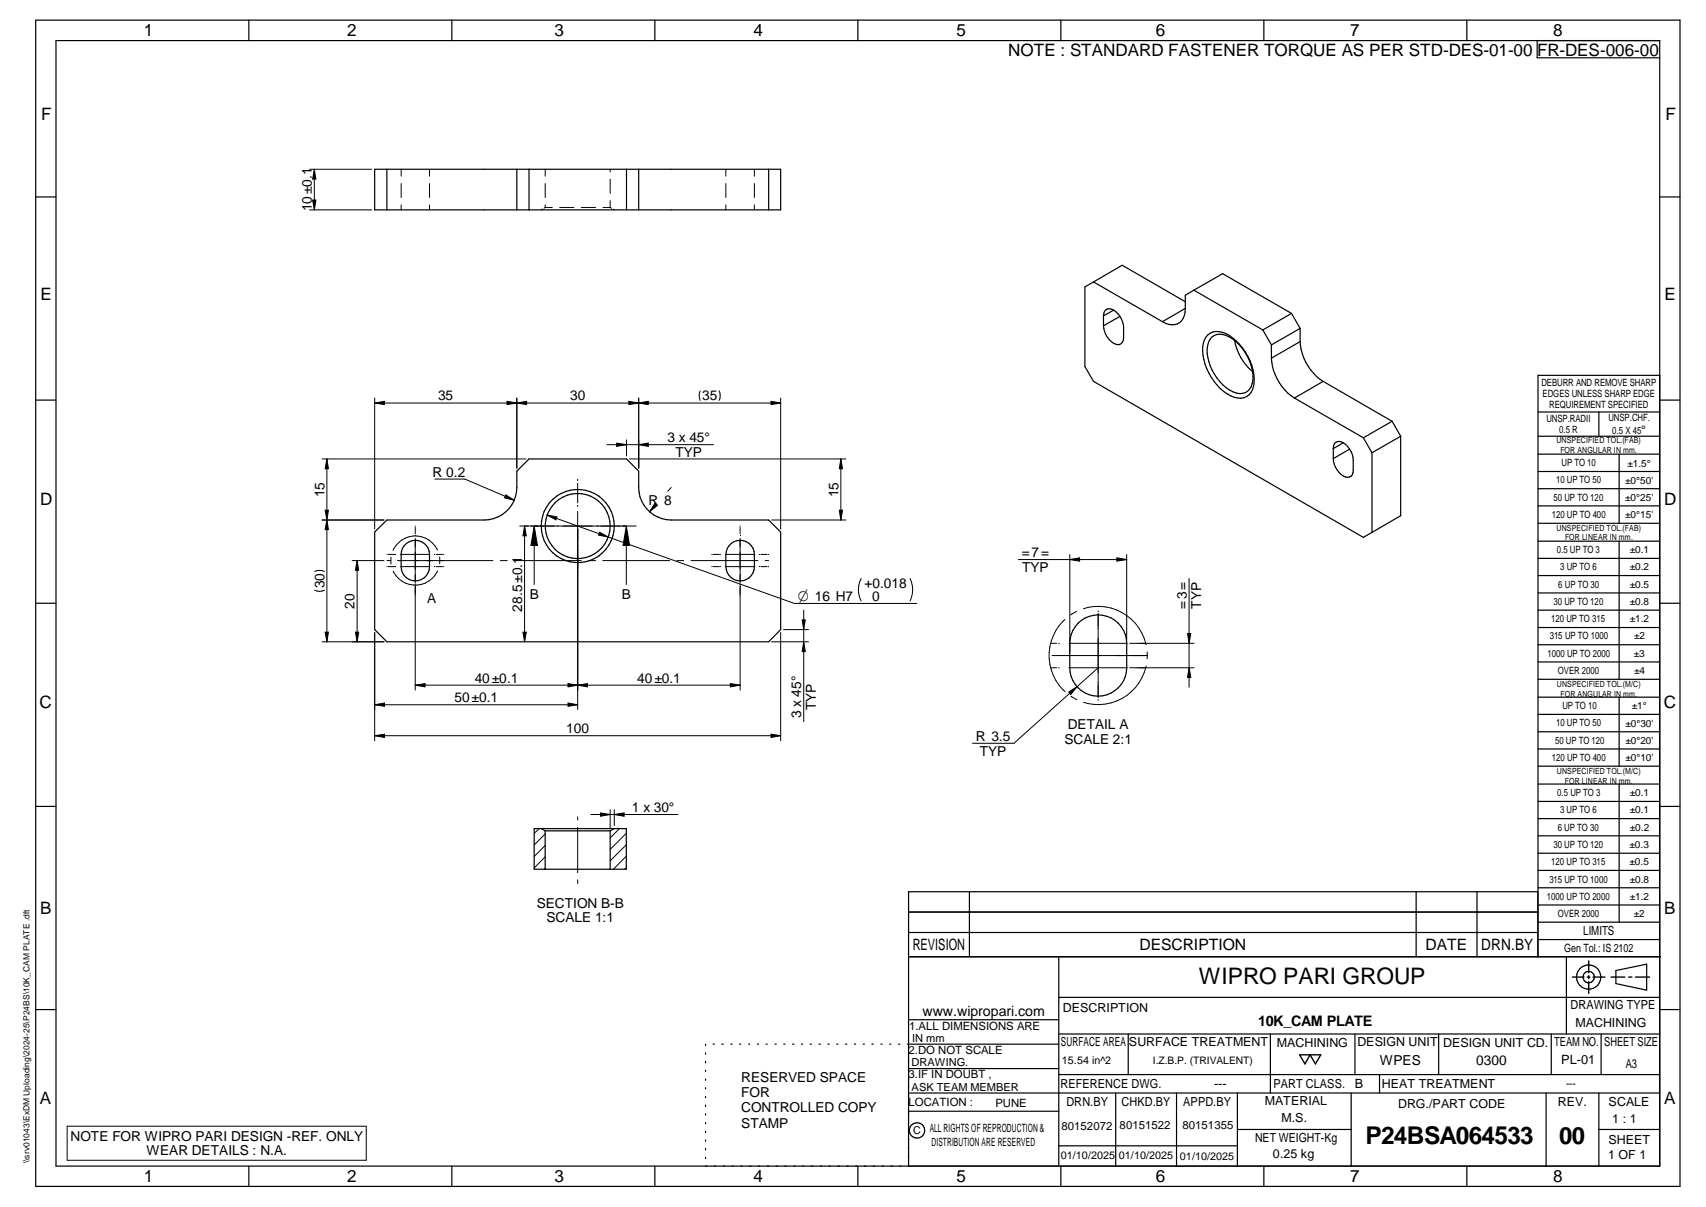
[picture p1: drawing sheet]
<svg xmlns="http://www.w3.org/2000/svg" width="420mm" height="297mm" viewBox="0 0 420 297" stroke-linecap="round" stroke-linejoin="round" font-family="sans-serif">
<g fill="none" stroke="#000" stroke-width=".3">
<path d="M8.8 5h405v287h-405zM13.8 10h395v277h-395zM61.3 5v5M111.3 5v5M161.3 5v5M211.3 5v5M261.3 5v5M311.3 5v5M361.3 5v5M378.6 10v4.2h30.2M8.8 48.5h5M92.3 41.7h100v9.9h-100z"/>
<path d="M95.3 41.7v9.9M127.3 41.7v9.9M130.3 41.7v9.9M154.3 41.7v9.9M157.3 41.7v9.9M189.3 41.7v9.9M408.8 48.5h5M269.3 69.4l17 9.8M271.8 77.7v2.5M274.3 76.3l-2.5 1.4M274.3 76.3a5.4 5.4 0 0 1 2.4 4.3v2.5a1.51 1.51 0 0 1-.7 1.6 1.51 1.51 0 0 1-1.7-.2 5.4 5.4 0 0 1-2.5-4.3M274.3 76.3a1.51 1.51 0 0 0-1.8-.2 1.51 1.51 0 0 0-.7 1.6"/>
<path d="M275.8 77.9l-4 2.3M291.9 74.3l-15.5-9-9.2 5.3v19.6l2.1 3.7 66.5 38.3 9.2-5.3v-19.5M291.9 75.9l-5.6 3.3M291.9 75.9a3.4 3.4 0 0 1-4 3.9l-1.6-.6M294 71.4l-2.1 1.2v3.3M294 71.4l7.1-4 17 9.7M294 71.4l17 9.8M318.1 77.1l2.1 3.7M318.1 77.1l-7.1 4.1M8.8 98.5h5M297.5 82.4a4.7 4.7 0 0 1 6.1 .8 13.1 13.1 0 0 1 5.1 11.9 3.6 3.6 0 0 1-5.5 2.4 13.3 13.3 0 0 1-6.8-13l.2-.8zM298.4 83a3.6 3.6 0 0 1 4.2-.2 12.3 12.3 0 0 1 6 10.8 3.2 3.2 0 0 1-4.9 2.8 12.2 12.2 0 0 1-6.4-10.5 4.5 4.5 0 0 1 1.1-2.9z"/>
<path d="M304.1 83.8a12.6 12.6 0 0 0 4.4 7.6M311 81.2l2.1 3.7M313.1 88.1a12.6 12.6 0 0 0 5.7 9.9M313.1 84.9v3.2M318.8 98l17 9.7M320.2 84.1a12.5 12.5 0 0 0 5.7 9.8M320.2 80.8l-7.1 4.1M320.2 80.8v3.3M320.2 84.1l-7.1 4M325.9 93.9l16.9 9.8M325.9 93.9l-7.1 4.1M408.8 92.4h-30v143.1"/>
<path d="M408.8 98.5h5M328.4 110.4v2.5M330.8 109l-2.4 1.4M330.8 109a5.6 5.6 0 0 1 2.5 4.2v2.5a1.49 1.49 0 0 1-.7 1.6 1.49 1.49 0 0 1-1.8-.2 5.6 5.6 0 0 1-2.4-4.2M330.8 109a1.51 1.51 0 0 0-1.7-.2 1.51 1.51 0 0 0-.7 1.6M332.4 110.5l-4 2.4M335.8 107.7l2.1 3.7M337.9 111.4v19.6M342.8 103.7l-7 4M342.8 103.7l2.2 3.7M345 107.4l-7.1 4M378.8 101.4h30"/>
<path d="M378.8 107.4h30M378.8 111.8h30M378.8 116h30M393.8 101.4v6M398.8 111.8v17M92.3 130.9l3-2.9h24a8.1 8.1 0 0 0 8-8v-4l3-3.1h24l3 3.1a12.8 12.8 0 0 0 1.3 8.3 7.8 7.8 0 0 0 6.7 3.7h24l3 2.9v24l-3 3h-94l-3-3zM99.6 134.3a3.5 3.5 0 0 1 3.8-1.1 3.5 3.5 0 0 1 2.4 3.2v3a3.5 3.5 0 0 1-3.5 3.6 3.5 3.5 0 0 1-3.5-3.6l.1-3.7zM179.6 134.3a3.5 3.5 0 0 1 3.8-1.1 3.5 3.5 0 0 1 2.4 3.2v3a3.5 3.5 0 0 1-3.5 3.6 3.5 3.5 0 0 1-3.5-3.6 6.4 6.4 0 0 1 .8-5.1zM378.8 120.3h30M378.8 124.5h30M378.8 128.8h30M378.8 133.2h30"/>
<path d="M378.8 137.4h30M398.8 133.2v34M8.8 148.5h5M265.5 153.4a7 7 0 0 1 7.6-1.5 7 7 0 0 1 4.4 6.4v6a7 7 0 0 1-7 7 7 7 0 0 1-7-7v-6a7.1 7.1 0 0 1 2-4.9zM378.8 141.6h30M378.8 145.9h30M378.8 150.2h30M378.8 154.4h30M378.8 158.7h30M408.8 148.5h5M378.8 162.9h30M378.8 167.2h30"/>
<path d="M378.8 171.6h30M378.8 175.8h30M398.8 171.6v17M8.8 198.5h5M378.8 180.1h30M378.8 184.3h30M378.8 188.6h30M378.8 193h30M378.8 197.2h30M398.8 193v33.9M408.8 198.5h5M131.6 203.9h22.7v10h-22.7z"/>
<path d="M133.3 203.9l1 .6M134.3 204.5h16M134.3 204.5v9.4M150.3 204.5v9.4M151.3 203.9l-1 .6M238.7 219.5v16M348.8 219.5v16M363.8 219.5v16M378.8 201.5h30M378.8 205.7h30M378.8 210h30M378.8 214.2h30"/>
<path d="M378.8 218.5h30M223.8 235.5h185.2M223.8 229.5h154.9M223.8 224.5h154.9M260.8 235.5v51.5M378.7 235.5v-16h-154.9v67.5M378.8 222.7h30M378.8 226.9h30M378.8 231.2h30M385.8 235.5v19M398 238.8l7.5-1.5v6.4l-7.5-1.6zM8.8 248.5h5"/>
<path d="M173.8 257v.3M173.8 259.1v.3M175.6 257h.3M177.8 257h.3M180 257h.3M182.1 257h.3M184.4 257h.2M186.5 257h.3M188.7 257h.3M190.9 257h.3M193 257h.3M195.2 257h.3"/>
<path d="M197.4 257h.3M199.5 257h.3M201.7 257h.3M203.9 257h.3M206.1 257h.3M208.2 257h.4M210.4 257h.3M212.6 257h.3M214.7 257h.4M216.9 257h.3M219.1 257h.3M221.3 257h.3"/>
<path d="M223.8 251h37M260.8 257h-37.3M260.8 245.4h148M260.8 254.5h148M277.9 254.5v10M312.9 254.5v14.5M333.7 254.5v10M354.3 254.5v10M382 254.5v10M394.3 254.5v10M408.8 248.5h5M173.8 261.2v.4"/>
<path d="M173.8 263.4v.3M173.8 265.6v.3M173.8 267.7v.3M173.8 269.8v.3M173.8 271.9v.4M173.8 274.1v.3M173.8 276.3v.3M173.8 278.4v.3M223.8 269h185M223.8 263h37M223.8 273.5h37M260.8 264.5h148"/>
<path d="M274.8 269v18M289.8 269v18M304.7 269v18M304.7 278h28.1M332.8 269v18M339.8 264.5v4.5M380.8 269v18M393.8 269v18M393.8 278h15M61.3 287v5M111.3 287v5M161.3 287v5"/>
<path d="M173.8 280.5v.3M173.8 282.7v.3M173.8 284.8v.3M211.3 287v5M260.8 282h43.9M261.3 287v5M311.3 287v5M361.3 287v5"/>
<circle cx="142.3" cy="129.4" r="8"/>
<circle cx="142.3" cy="129.5" r="9"/>
<circle cx="391.3" cy="240.5" r="2.99"/>
<circle cx="391.3" cy="240.5" r="1.41"/>
<circle cx="225.9" cy="278.2" r="1.89"/>
</g>
<g fill="none" stroke="#000" stroke-width=".25">
<path d="M76.2 51.6h15.4M76.2 41.7h15.4M77 49.2h.8l-.4 2.4zM77.4 41.7v9.9M77.4 41.7l.4 2.4h-.8zM98.8 41.7v1.6M98.8 45.2v3.4M98.8 50.4v1.2M105.8 41.7v1.6M105.8 45.2v3.4M105.8 50.4v1.2M133.6 51.5l-.3 .1"/>
<path d="M134.3 51.1h1.7M134.3 41.7v1.6M134.3 45.2v3.4M134.3 50.4v.7M134.3 51.1l-.3 .1M137.8 51.1h3.5M143.2 51.1h3.5M148.5 51.1h1.8M150.3 51.1l.3 .2M150.3 41.7v.6M150.3 44.1v3.5M150.3 49.4v1.7"/>
<path d="M151 51.5l.3 .1M178.8 41.7v1.6M178.8 45.2v3.4M178.8 50.4v1.2M185.8 41.7v1.6M185.8 45.2v3.4M185.8 50.4v1.2M92.3 99.2l2.4-.4v.8zM92.3 98v32.2M92.3 99.2h100M124.9 98.8l2.4 .4-2.4 .4zM127.3 98v17.2"/>
<path d="M127.3 99.2l2.4-.4v.8zM154.9 98.8l2.4 .4-2.4 .4zM157.3 98v17.2M157.3 99.2l2.4-.4v.8zM172.5 96.2a2.89 2.89 0 0 0 0 2.4M177.1 96.2a2.89 2.89 0 0 1 0 2.4M189.9 98.8l2.4 .4-2.4 .4zM192.3 98v32.2M79.3 112.9h50.3M80.5 112.9v45M80.5 112.9l.4 2.5h-.8zM107.1 117.9h7.4l12.2 5.2"/>
<path d="M142.3 117.9v.4M142.3 118.9v4.8M149.5 109.4h26.2M151.9 109.1l2.4 .3-2.4 .5zM154.3 108.2v4M155 112.9h53.3M157.3 109.4l2.4-.3v.8zM165.3 120l-.8 .9M207.1 112.9l.4 2.5h-.8zM207.1 112.9v15.1M79.3 128h15.3M80.1 125.6h.8l-.4 2.4z"/>
<path d="M80.5 128l.4 2.3h-.8zM86.7 138h7.9M88 138v19.9M88 138l.3 2.3h-.8zM95.3 138h.8M95.3 139.4h.1M95.3 136.4h.1M95.6 139.4h1.6M95.6 136.4h1.6M96.3 137.1v1.7M97.9 138h23.5M98.7 139.4h7.2"/>
<path d="M98.7 136.4h7.2M102.3 129.5h.1M102.3 129.8v1.6M102.3 132.5h.1M102.3 132.8v10.3M107.4 139.4h1.6M107.4 136.4h1.6M107.7 135.4a6 6 0 0 0-5.4-3.5 6 6 0 0 0-5.5 3.5M108.3 137.1v1.7M109.2 139.4h.1M109.2 136.4h.1M123.2 138h1.7"/>
<path d="M124.6 121.8l2.1 1.3-2.4-.6zM126.7 138h16.5M128 129.5h28.7M129.2 129.5l.4 2.4h-.8zM129.2 129.5v28.4M131.6 129.5l.8 4.7h-1.6zM131.6 129.5v14.3M134.7 126.7l2.4 .5-.2 .7zM134.7 126.7l61 21.8h30.1M142.3 124.4v.3M142.3 125.9v48.7M144.9 138h1.8"/>
<path d="M147.7 131l2.1 1.2-2.4-.5zM148.5 138h16.4M154.3 129.5l.8 4.7h-1.7zM154.3 129.5v14.3M160.8 125l-.8 .9M161.3 123.9l.6 .5-1.9 1.5zM166.7 138h1.7M170.2 138h16.5M175.3 139.4h.1M175.3 136.4h.1M175.6 139.4h1.6M175.6 136.4h1.6"/>
<path d="M177.4 139.4h.1M177.4 136.4h.1M178.7 139.4h7.2M178.7 136.4h7.2M182.3 129.5h.1M182.3 129.8v1.6M182.3 132.5h.1M182.3 132.8v10.3M187.4 139.4h1.5M187.4 136.4h1.5M188.5 138h.8M189.2 139.4h.1"/>
<path d="M189.2 136.4h.1M190 128h18.3M206.7 125.6h.8l-.4 2.4zM250.8 137.7h26.7M263.5 137.7l2.4-.4v.8zM263.5 136.5v24.1M275.1 137.3l2.4 .4-2.4 .4zM277.5 136.5v21.1M79.3 157.9h15.3M79.9 145.2a2.6 2.6 0 0 1-2.4 0M79.9 140.6a2.99 2.99 0 0 0-2.4 0M80.1 155.6h.8l-.4 2.3z"/>
<path d="M87.5 155.6h.8l-.3 2.3zM92.3 155.7v26.6M102.3 143.3v.2M102.3 143.7v26.1M107.8 140.5a6 6 0 0 1-5.5 3.5 6 6 0 0 1-5.5-3.5M128.8 155.6h.8l-.4 2.3zM182.3 143.3v.2M182.3 143.7v26.1M190 157.9h9.1M192.3 155.7v26.6M193 154.9h6.1M197.6 152.6h.7l-.4 2.3z"/>
<path d="M197.9 150.2v27.4M197.9 157.9l.4 2.5h-.7zM212.1 142.4a6 6 0 0 0 0 5.5M224.1 142.4a6.4 6.4 0 0 1 0 5.5M258.8 158.3h1.5M260.7 158.3h.2M262.3 152.4a12 12 0 0 0 0 17.8M263.3 158.3h14.4M265.2 150.5l-1.5 .8M266.8 149.8a12.1 12.1 0 0 1 15.5 8.9M270.5 150.3v.2M270.5 151v20.7"/>
<path d="M278.2 158.3h15.9M292.5 155.9h.8l-.4 2.4zM292.9 142.4v26.7M92.3 173.4l2.4-.4v.8zM92.3 173.4h50M102.3 168.6h80M102.3 168.6l2.4-.4v.8zM139.9 173l2.4 .4-2.4 .4zM139.9 168.2l2.4 .4-2.4 .4zM142.3 168.6l2.4-.4v.8zM179.9 168.2l2.4 .4-2.4 .4zM258.8 164.3h1.5"/>
<path d="M259.1 161.3h13.9M260.7 164.3h.2M263.2 170.3l2-1.3-1.5 1.9zM263.3 164.3h14.4M263.7 171.3l1.5 .9M270.5 164.3l-20.8 18.6h-10.2M270.5 172.1v.2M273.1 161.3h9.5M278.2 164.3h15.9M282.3 163.9a12 12 0 0 1-15.4 8.9M282.5 160.4l.1 .9M282.6 161.3l-.1 .8"/>
<path d="M292.9 164.3l.4 2.4h-.8zM92.3 181.1l2.4-.4v.8zM92.3 181.1h100M150.3 199.3v4.5M151.3 199.3v3.9M189.9 180.7l2.4 .4-2.4 .4zM132.8 203.9l-1.2 1.2M134.3 205.2l-2.7 2.7M134.3 208.1l-2.7 2.7M134.3 210.9l-2.7 2.7M134.3 213.7l-.2 .2M142.3 201v.8"/>
<path d="M142.3 203.6v11.2M142.3 216.5v.9M145.5 200.4h21.5M147.9 200.1l2.4 .3-2.4 .5zM151.3 200.4l2.4-.3v.8zM152.6 203.9l-2.3 2.3M154.3 210.7l-3.2 3.2M154.3 205.1l-4 3.9M154.3 207.9l-4 3.9M154.3 213.5l-.4 .4M16.5 277.2h73.7v8.3h-73.7z"/>
</g>
<path d="M391.3 236.5v2.9M320.1 259.6h5.2l-1.3 2.2-1.3-2.2-1.3 2.2zM387.3 240.5h2.8M390.9 240.5h.7M391.3 240.1v.7M391.3 241.6v2.9M392.3 240.5h3M396.8 240.5h3.4M401.1 240.5h.8M402.8 240.5h3.5" fill="none" stroke="#000" stroke-width=".34"/>
<g fill="#000">
<path d="M77 49.2h.8l-.4 2.4zM77.4 41.7l.4 2.4h-.8zM92.3 99.2l2.4-.4v.8zM124.9 98.8l2.4 .4-2.4 .4zM127.3 99.2l2.4-.4v.8zM154.9 98.8l2.4 .4-2.4 .4zM157.3 99.2l2.4-.4v.8zM189.9 98.8l2.4 .4-2.4 .4zM80.5 112.9l.4 2.5h-.8zM151.9 109.1l2.4 .3-2.4 .5zM157.3 109.4l2.4-.3v.8zM207.1 112.9l.4 2.5h-.8z"/>
<path d="M80.5 128l.4 2.3h-.8zM80.1 125.6h.8l-.4 2.4zM124.6 121.8l2.1 1.3-2.4-.6zM129.2 129.5l.4 2.4h-.8zM131.6 129.5l.8 4.7h-1.6zM134.7 126.7l2.4 .5-.2 .7zM147.7 131l2.1 1.2-2.4-.5zM154.3 129.5l.8 4.7h-1.7zM161.3 123.9l.6 .5-1.9 1.5zM206.7 125.6h.8l-.4 2.4zM263.5 137.7l2.4-.4v.8zM275.1 137.3l2.4 .4-2.4 .4z"/>
<path d="M80.1 155.6h.8l-.4 2.3zM87.5 155.6h.8l-.3 2.3zM88 138l.3 2.3h-.8zM128.8 155.6h.8l-.4 2.3zM197.6 152.6h.7l-.4 2.3zM292.5 155.9h.8l-.4 2.4zM92.3 173.4l2.4-.4v.8zM102.3 168.6l2.4-.4v.8zM139.9 173l2.4 .4-2.4 .4zM139.9 168.2l2.4 .4-2.4 .4zM142.3 168.6l2.4-.4v.8zM179.9 168.2l2.4 .4-2.4 .4z"/>
<path d="M197.9 157.9l.4 2.5h-.7zM263.2 170.3l2-1.3-1.5 1.9zM292.9 164.3l.4 2.4h-.8zM92.3 181.1l2.4-.4v.8zM189.9 180.7l2.4 .4-2.4 .4zM147.9 200.1l2.4 .3-2.4 .5zM151.3 200.4l2.4-.3v.8z"/>
</g>
<text font-size="6" x="336.3" y="281.6">P24BSA064533</text>
<text font-size="5.9" x="384" y="281.6">00</text>
<text font-size="5.6" x="295.3" y="242.2">WIPRO PARI GROUP</text>
<g font-size="4.2">
<text x="35.4" y="9">1</text>
<text x="85.5" y="8.9">2</text>
<text x="136.6" y="9">3</text>
<text x="185.6" y="9">4</text>
<text x="235.6" y="9">5</text>
<text x="284.6" y="8.8">6</text>
<text x="332.6" y="9">7</text>
<text x="382.6" y="9">8</text>
<text x="248.3" y="13.8">NOTE : STANDARD FASTENER TORQUE AS PER STD-DES-01-00 FR-DES-006-00</text>
<text x="10.1" y="29.6">F</text>
<text x="410.2" y="29.6">F</text>
<text x="9.9" y="73.9">E</text>
<text x="409.9" y="73.9">E</text>
<text x="9.9" y="124.2">D</text>
<text x="409.9" y="124.2">D</text>
<text x="9.7" y="174.3">C</text>
<text x="409.7" y="174.3">C</text>
<text x="9.9" y="225">B</text>
<text x="409.8" y="225">B</text>
<text x="9.8" y="271.7">A</text>
<text x="409.8" y="271.7">A</text>
<text x="35.4" y="291">1</text>
<text x="85.5" y="290.9">2</text>
<text x="136.6" y="291">3</text>
<text x="185.6" y="291">4</text>
<text x="235.6" y="291">5</text>
<text x="284.6" y="290.8">6</text>
<text x="332.6" y="291">7</text>
<text x="382.6" y="291">8</text>
</g>
<g font-size="3.9">
<text x="224.8" y="233.8">REVISION</text>
<text x="280.7" y="233.8">DESCRIPTION</text>
<text x="351.1" y="233.8">DATE</text>
<text x="364.8" y="233.8">DRN.BY</text>
</g>
<text font-size="3.7" x="196.5" y="147.9">O 16 H7</text>
<text font-size="3.6" x="309.8" y="252.6">10K_CAM PLATE</text>
<text font-size="3.5" x="227.2" y="250">www.wipropari.com</text>
<g font-size="3.4">
<text x="76.8" y="52" transform="rotate(-90 76.8 52)">10±0.1</text>
<text x="107.9" y="98.6">35</text>
<text x="140.4" y="98.6">30</text>
<text x="172.9" y="98.6">35</text>
<text x="164.4" y="108.8">3 x 45°</text>
<text x="166.4" y="112.4">TYP</text>
<text x="106.5" y="117.3">R 0.2</text>
<text x="79.9" y="122.3" transform="rotate(-90 79.9 122.3)">15</text>
<text x="159.8" y="124.2">R 8</text>
<text x="206.5" y="122.3" transform="rotate(-90 206.5 122.3)">15</text>
<text x="251.7" y="137.1">=7=</text>
<text x="251.7" y="140.7">TYP</text>
<text x="79.9" y="144.8" transform="rotate(-90 79.9 144.8)">30</text>
<text x="87.3" y="149.8" transform="rotate(-90 87.3 149.8)">20</text>
<text x="105.2" y="148.4">A</text>
<text x="130.5" y="147.4">B</text>
<text x="153.2" y="147.4">B</text>
<text x="212.9" y="144.8">+0.018</text>
<text x="214.8" y="147.9">0</text>
<text x="292.3" y="149.9" transform="rotate(-90 292.3 149.9)">=3=</text>
<text x="295.9" y="149.8" transform="rotate(-90 295.9 149.8)">TYP</text>
<text x="128.6" y="150.5" transform="rotate(-90 128.6 150.5)">28.5±0.1</text>
<text x="111.9" y="172.8">50±0.1</text>
<text x="116.9" y="168">40±0.1</text>
<text x="156.9" y="168">40±0.1</text>
<text x="197.3" y="176.8" transform="rotate(-90 197.3 176.8)">3 x 45°</text>
<text x="200.9" y="174.8" transform="rotate(-90 200.9 174.8)">TYP</text>
<text x="263" y="179.4">DETAIL A</text>
<text x="139.5" y="180.5">100</text>
<text x="240.3" y="182.3">R 3.5</text>
<text x="241.3" y="185.9">TYP</text>
<text x="262.2" y="183">SCALE 2:1</text>
<text x="155.6" y="199.9">1 x 30°</text>
<text x="132.2" y="223.4">SECTION B-B</text>
<text x="134.6" y="227">SCALE 1:1</text>
<text x="339.8" y="262.2">WPES</text>
<text x="363.6" y="262">0300</text>
<text x="182.6" y="266.2">RESERVED SPACE</text>
<text x="182.6" y="270">FOR</text>
<text x="182.6" y="273.7">CONTROLLED COPY</text>
<text x="17.4" y="280.8">NOTE FOR WIPRO PARI DESIGN -REF. ONLY</text>
<text x="182.6" y="277.5">STAMP</text>
<text x="36.1" y="284.4">WEAR DETAILS : N.A.</text>
</g>
<g font-size="3.1">
<text x="389.9" y="230.2">LIMITS</text>
<text x="261.8" y="249">DESCRIPTION</text>
<text x="386.8" y="248.4">DRAWING TYPE</text>
<text x="261.3" y="257.5">SURFACE AREA</text>
<text x="278" y="257.5">SURFACE TREATMENT</text>
<text x="314.5" y="257.6">MACHINING</text>
<text x="334.3" y="257.5">DESIGN UNIT</text>
<text x="355.4" y="257.6">DESIGN UNIT CD.</text>
<text x="382.8" y="257.3">TEAM NO.</text>
<text x="388" y="252.8">MACHINING</text>
<text x="395.1" y="257.4">SHEET SIZE</text>
<text x="384.5" y="261.9">PL-01</text>
<text x="400.4" y="262.8">A3</text>
<text x="261.2" y="267.8">REFERENCE DWG.</text>
<text x="299" y="267.8">---</text>
<text x="313.6" y="267.7">PART CLASS.</text>
<text x="333.7" y="267.7">B</text>
<text x="340.3" y="267.7">HEAT TREATMENT</text>
<text x="262.6" y="272.2">DRN.BY</text>
<text x="276.2" y="272.1">CHKD.BY</text>
<text x="291.4" y="272.2">APPD.BY</text>
<text x="311.5" y="272">MATERIAL</text>
<text x="344.3" y="272.6">DRG./PART CODE</text>
<text x="383.7" y="272.2">REV.</text>
<text x="396.2" y="272.3">SCALE</text>
<text x="309.1" y="280.9">NET WEIGHT-Kg</text>
<text x="315.6" y="276.1">M.S.</text>
<text x="396.1" y="281.4">SHEET</text>
<text x="397.1" y="276.4">1 : 1</text>
<text x="313.5" y="285.1">0.25 kg</text>
<text x="396.1" y="285.3">1 OF 1</text>
</g>
<text font-size="3" x="404.2" y="106.8">°</text>
<g font-size="2.8">
<text x="385.2" y="234.4">Gen Tol.: IS 2102</text>
<text x="223.9" y="253.4">1.ALL DIMENSIONS ARE</text>
<text x="223.8" y="259.3">2.DO NOT SCALE</text>
<text x="223.8" y="265.4">3.IF IN DOUBT ,</text>
<text x="223.8" y="272.2">LOCATION :</text>
<text x="245.1" y="272.4">PUNE</text>
<text x="229" y="278.7">ALL RIGHTS OF REPRODUCTION &amp;</text>
<text x="261.4" y="278">80152072</text>
<text x="275.7" y="277.7">80151522</text>
<text x="291.2" y="277.9">80151355</text>
<text x="229.4" y="282.1">DISTRIBUTION ARE RESERVED</text>
</g>
<g font-size="2.7">
<text x="224.7" y="256.4">IN mm</text>
<text x="224.5" y="262.4">DRAWING.</text>
<text x="261.5" y="261.9">15.54 in^2</text>
<text x="224.5" y="268.4">ASK TEAM MEMBER</text>
<text x="224.9" y="279.2">C</text>
<text x="261.3" y="285.2">01/10/2025</text>
<text x="275.6" y="285.2">01/10/2025</text>
<text x="290.6" y="285.4">01/10/2025</text>
</g>
<g font-size="2.5">
<text x="379.6" y="95">DEBURR AND REMOVE SHARP</text>
<text x="379.9" y="97.7">EDGES UNLESS SHARP EDGE</text>
<text x="381.5" y="100.5">REQUIREMENT SPECIFIED</text>
<text x="380.9" y="103.8">UNSP.RADII</text>
<text x="384" y="106.6">0.5 R</text>
<text x="396.1" y="103.6">UNSP.CHF.</text>
<text x="397.1" y="106.8">0.5 X 45</text>
<text x="383.2" y="119">10 UP TO 50</text>
<text x="384.6" y="114.7">UP TO 10</text>
<text x="400.3" y="119">±0°50'</text>
<text x="400.8" y="114.8">±1.5°</text>
<text x="382.6" y="123.2">50 UP TO 120</text>
<text x="400.3" y="123.2">±0°25'</text>
<text x="382.2" y="127.4">120 UP TO 400</text>
<text x="400.3" y="127.4">±0°15'</text>
<text x="383.4" y="136.1">0.5 UP TO 3</text>
<text x="401.4" y="136.1">±0.1</text>
<text x="384.2" y="140.4">3 UP TO 6</text>
<text x="401.4" y="140.3">±0.2</text>
<text x="382.6" y="148.8">30 UP TO 120</text>
<text x="383.8" y="144.6">6 UP TO 30</text>
<text x="401.4" y="148.9">±0.8</text>
<text x="401.4" y="144.7">±0.5</text>
<text x="382" y="153.1">120 UP TO 315</text>
<text x="401.4" y="153.1">±1.2</text>
<text x="381.2" y="161.6">1000 UP TO 2000</text>
<text x="381.7" y="157.4">315 UP TO 1000</text>
<text x="402.4" y="161.6">±3</text>
<text x="402.5" y="157.4">±2</text>
<text x="383.7" y="165.9">OVER 2000</text>
<text x="402.5" y="165.9">±4</text>
<text x="383.2" y="178.8">10 UP TO 50</text>
<text x="384.8" y="174.5">UP TO 10</text>
<text x="400.3" y="178.8">±0°30'</text>
<text x="401.9" y="174.6">±1°</text>
<text x="383" y="183">50 UP TO 120</text>
<text x="400.3" y="183.1">±0°20'</text>
<text x="382.2" y="187.3">120 UP TO 400</text>
<text x="400.3" y="187.3">±0°10'</text>
<text x="383.5" y="195.9">0.5 UP TO 3</text>
<text x="401.4" y="196">±0.1</text>
<text x="384.2" y="200.1">3 UP TO 6</text>
<text x="401.4" y="200.2">±0.1</text>
<text x="382.6" y="208.7">30 UP TO 120</text>
<text x="383.7" y="204.4">6 UP TO 30</text>
<text x="401.4" y="208.7">±0.3</text>
<text x="401.4" y="204.4">±0.2</text>
<text x="382" y="213">120 UP TO 315</text>
<text x="401.4" y="212.9">±0.5</text>
<text x="381" y="221.4">1000 UP TO 2000</text>
<text x="381.6" y="217.2">315 UP TO 1000</text>
<text x="401.4" y="221.4">±1.2</text>
<text x="401.4" y="217.2">±0.8</text>
<text x="383.7" y="225.7">OVER 2000</text>
<text x="402.4" y="225.7">±2</text>
<text x="283.9" y="261.9">I.Z.B.P. (TRIVALENT)</text>
<text x="385.7" y="267.5">---</text>
</g>
<g font-size="2.1">
<text x="383.3" y="109.1">UNSPECIFIED TOL.(FAB)</text>
<text x="384.3" y="111.4">FOR ANGULAR IN mm.</text>
<text x="383.4" y="130.6">UNSPECIFIED TOL.(FAB)</text>
<text x="385.4" y="133">FOR LINEAR IN mm.</text>
<text x="383.4" y="169">UNSPECIFIED TOL.(M/C)</text>
<text x="384.3" y="171.4">FOR ANGULAR IN mm.</text>
<text x="383.4" y="190.5">UNSPECIFIED TOL.(M/C)</text>
<text x="385.4" y="192.8">FOR LINEAR IN mm.</text>
<text x="7.2" y="286.3" transform="rotate(-90 7.2 286.3)">\\srv01043\ExDM Uploading\2024-25\P24BS\10K_CAM PLATE .dft</text>
</g>
</svg>
